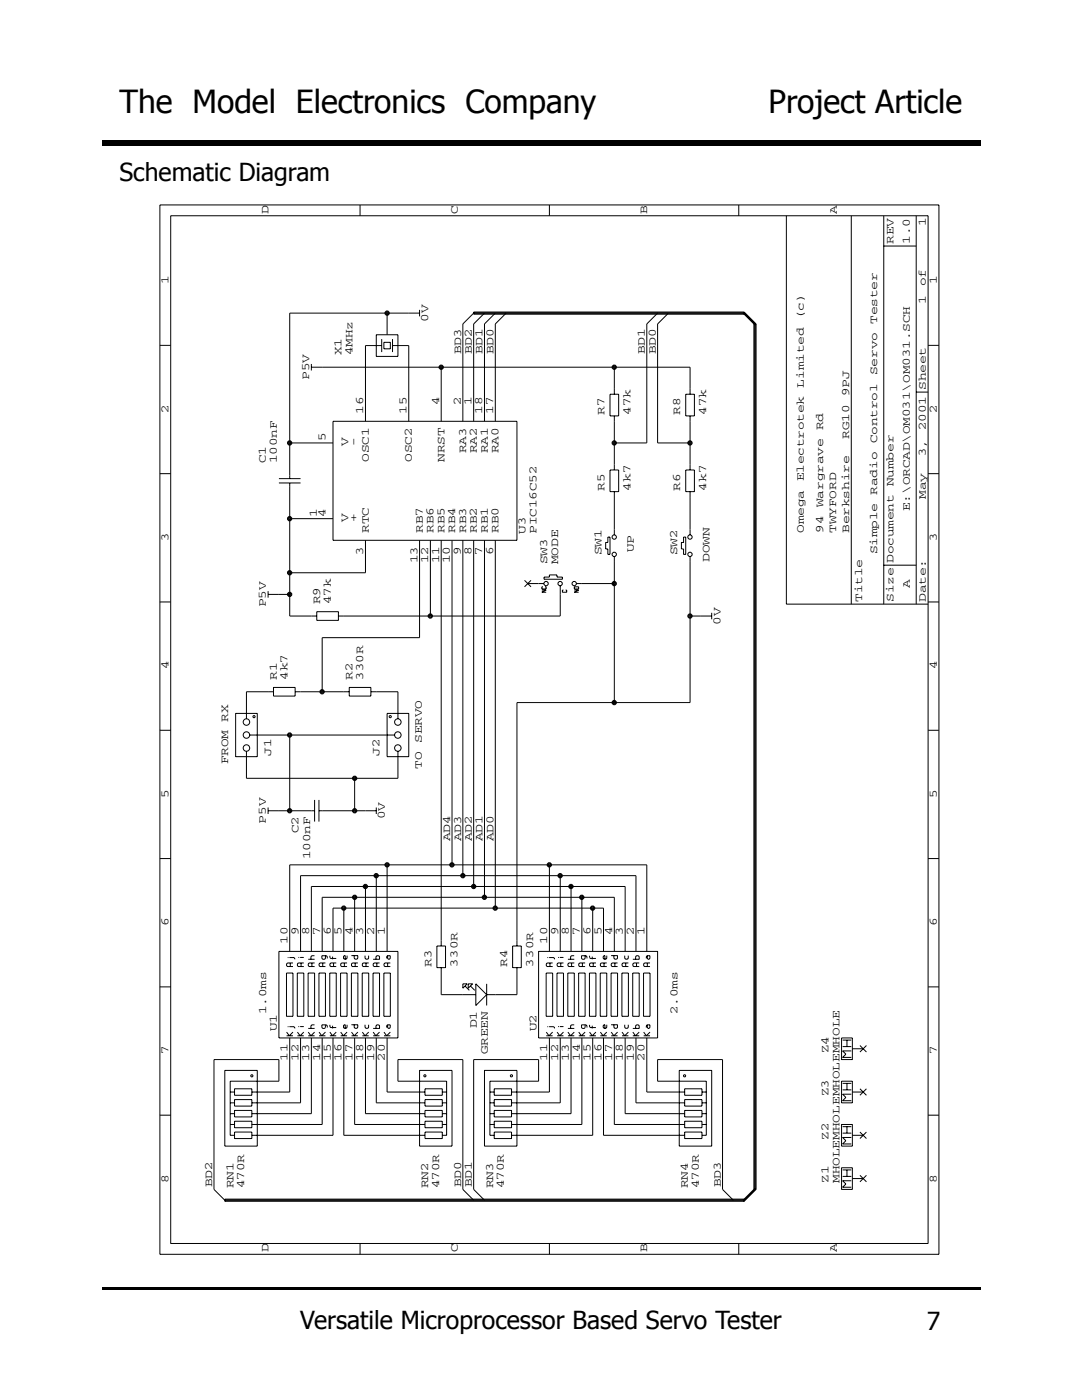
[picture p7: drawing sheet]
<svg xmlns="http://www.w3.org/2000/svg" width="216mm" height="279mm" viewBox="0 0 216 279" stroke-linecap="round" stroke-linejoin="round" font-family="sans-serif">
<path d="M20.3 28.1h175.3v1h-175.3z" fill="#000"/>
<path d="M179.7 259.5h13.4v9.8h-13.4z" fill="#fff"/>
<path d="M20.3 256.9h175.3v.5h-175.3z" fill="#000"/>
<path d="M22.9 30.1h56.5v9.6h-56.5z" fill="#fff"/>
<g fill="none" stroke="#000" stroke-width=".2">
<path d="M31.9 40.9h155.5v209.4h-155.5zM34.1 43.1h151.1v205.1h-151.1zM71.8 40.9v2.2M109.6 40.9v2.2M147.4 40.9v2.2M156.9 43.1v77.5h28.3M169.9 43.1v77.5M176.3 49.1h6.5M176.3 43.1v77.5M182.8 43.1v77.5M31.9 68.9h2.2M62.1 73.3h75.6v5.4"/>
<path d="M62.1 72.6v1.3M75.1 66.8h4.3v4.3h-4.3zM76.2 67.7v2.6M76.2 69h-3.3v15.1M76.6 68.3h1.3v1.3h-1.3zM77.2 62.5v4.3M78.3 69h3.3v15.1M78.3 67.7v2.6M83.7 62.5h-25.9v33M83.7 61.8v1.3M88 73.3v10.8M94.5 62.3h54v.4h-54z"/>
<path d="M96.7 62.5l-2.2 2.1v19.5M98.8 62.5l-2.1 2.1v19.5M101 62.5l-2.2 2.1v19.5M121.7 78.7h1.7v4.3h-1.7zM122.6 73.3v5.4M131.2 62.5l-2.1 2.1v23.8h-6.5M133.4 62.5l-2.2 2.1v23.8h6.5M136.8 78.7h1.8v4.3h-1.8zM148.3 62.5l2.3 2.4 .3-.3M148.5 62.3l2.4 2.3M150.9 64.6h-.5v172.8h.5M150.9 64.6v172.8"/>
<path d="M182.8 78.3h2.4M185.2 68.9h2.2M31.9 94.5h2.2M55.7 95.5h4.3M55.7 96.4h4.3M57.8 96.4v26.5h5.4M57.8 88.4h8.6M66.4 84.1h36.8v23.7h-36.8zM92.4 84.1v-19.5l2.1-2.1h54l2.1 2.1v172.8l-2.1 2.1h-103.6l-2.2-2.1v-25.9h13v4.3h-9.8v10.8h.9M121.7 93.8h1.7v4.3h-1.7zM122.6 83v10.8M122.6 98.1v8.7"/>
<path d="M136.8 93.8h1.8v4.3h-1.8zM137.7 83v10.8M137.7 98.1v8.7M185.2 94.5h2.2M53.5 118v1.3M53.5 118.6h4.3M57.8 103.5h8.6M72.9 107.8v6.5h-15.1M83.7 107.8v19.5h-19.4v10.8M85.9 107.8v15.1M88 107.8v81M90.2 107.8v64.8"/>
<path d="M92.4 107.8v67M94.5 107.8v69.1M96.7 107.8v71.3M98.8 107.8v73.4M104.7 115.8l1.3 1.3M105.3 116.5h3.2M106 115.8l-1.3 1.3M108.1 117.8h.9l-.9 .4h.9M108.3 117.1h-.2v.4h.9v-.4h-.2M108.5 115.2h1.1v-.5h1.5v.5h1.1v.4h-3.7zM111.8 116.9v6h-44.3M112.4 117.8h-.2v.4h.9v-.4h-.2"/>
<path d="M114.6 117.1h.9v.4h-.9zM114.6 117.8h.9l-.9 .4h.9M115 116.5h7.6M121.3 107.2h.4v3.4h-.4v-1h-.4v-1.3h.4zM122.6 111.1v29.1M136.4 107.2h.4v3.4h-.4v-1h-.4v-1.3h.4zM137.7 111.1v29.1h-34.5v48.6M176.3 112.8h6.5M31.9 120.1h2.2M54.6 138.1h-5.4v5.4M54.6 137.2h4.3v1.7h-4.3zM58.9 138.1h10.8"/>
<path d="M63.2 122.1h4.3v1.7h-4.3zM69.7 137.2h4.3v1.7h-4.3zM74 138.1h5.4v5.4M137.7 122.9h4.3M142 122.3v1.3M185.2 120.1h2.2M31.9 145.7h2.2M47 142.4h4.3v8.6h-4.3zM49.2 149.9v5.4h30.2v-5.4M49.8 146.7h29M57.8 146.7v15.1M62.8 159.6v4.4"/>
<path d="M63.6 159.6v4.4M70.8 155.3v6.5M77.2 142.4h4.4v8.6h-4.4zM185.2 145.7h2.2M31.9 171.3h2.2M53.5 161.8h9.3M53.5 161.2v1.3M63.6 161.8h11.5M70.8 179.1v10.8M72.9 176.9v13M75.1 161.2v1.3M75.1 174.8v15.1"/>
<path d="M77.2 172.6v17.3M109.6 172.6v17.3M111.8 174.8v15.1M113.9 176.9v13M116.1 179.1v10.8M185.2 171.3h2.2M31.9 197h2.2M55.7 189.9h23.7v17.2h-23.7zM57.2 194.2h1.3v8.6h-1.3zM57.4 191.1h.2M57.7 191.1h1l.1 .3M57.8 189.9v-17.3h71.3v17.3"/>
<path d="M57.9 192.2v.7M58.5 192.2h-1.1l-.2 .2v.3l.2 .2h1.1M59.3 194.2h1.3v8.6h-1.3zM59.5 191.1h.2M59.9 191.1h.7M60 189.9v-15.1h66.9v15.1M60.1 192.2v.7M60.6 192.2h-1.1l-.2 .2v.3l.2 .2h1.1M61.5 194.2h1.3v8.6h-1.3zM61.5 191.4h1.3M62.1 189.9v-13h62.6v13M62.2 192.2v.7"/>
<path d="M62.8 190.7h-.6l-.2 .2v.5M62.8 192.2h-1.1l-.2 .2v.3l.2 .2h1.1M63.6 194.2h1.3v8.6h-1.3zM64.3 189.9v-10.8h58.3v10.8M64.4 192.2v.7M64.9 192.2h-1.1l-.1 .2v.3l.1 .2h1.1M64.9 190.7v.6l-.1 .1h-.4l-.2-.1v-.6h.9l.2 .2v.4M65.8 194.2h1.3v8.6h-1.3zM65.8 190.7v.4l.2 .2h1.1M66.4 190.9v.5M66.4 189.9v-8.7h54v8.7M66.6 192.2v.7"/>
<path d="M67.1 192.2h-1.1l-.2 .2v.3l.2 .2h1.1M68 194.2h1.3v8.6h-1.3zM68.6 181.2v8.7M68.7 192.2v.7M69.3 190.7v.6l-.2 .1h-.4l-.2-.1v-.4l.4-.2v.7M69.3 192.2h-1.1l-.2 .2v.3l.2 .2h1.1M70.1 194.2h1.3v8.6h-1.3zM70.1 190.7h1.3v.6l-.2 .1h-.3l-.2-.1v-.6M70.9 192.2v.7M71.4 192.2h-1.1l-.2 .2v.3l.2 .2h1.1M72.3 194.2h1.3v8.6h-1.3zM72.8 190.7v.6l.2 .1h.4l.2-.1v-.6"/>
<path d="M73 192.2v.7M73.6 192.2h-1.1l-.2 .2v.3l.2 .2h1.1M74.4 194.2h1.3v8.6h-1.3zM74.5 191.4h1.2v-.5l-.1-.2h-.4l-.2 .2v.5M75.2 192.2v.7M75.7 192.2h-1.1l-.1 .2v.3l.1 .2h1.1M76.6 194.2h1.3v8.6h-1.3zM77.4 190.7v.6l.1 .1 .4-.1v-.6h-.6l-.1 .2v.4M77.4 192.2v.7M77.9 192.2h-1.1l-.2 .2v.3l.2 .2h1.1M87.2 188.8h1.7v4.3h-1.7zM88 193.1v5.4h6.9"/>
<path d="M92.4 196.3h.8l-.8 .9zM92.8 196.8l.9 .8M93.4 196.3h.9l-.9 .9zM93.9 196.8l.8 .8M94.9 196.3l2.2 2.2-2.2 2.2zM97.1 196.3v4.4M102.3 188.8h1.7v4.3h-1.7zM103.2 193.1v5.4h-6.1M107.5 189.9h23.7v17.2h-23.7zM109 194.2h1.3v8.6h-1.3zM109.2 191.1h.2M109.6 191.1h.9l.1 .3"/>
<path d="M109.7 192.2v.7M110.3 192.2h-1.1l-.2 .2v.3l.2 .2h1.1M111.1 194.2h1.3v8.6h-1.3zM111.4 191.1h.1M111.7 191.1h.7M111.9 192.2v.7M112.4 192.2h-1.1l-.1 .2v.3l.1 .2h1.1M113.3 194.2h1.3v8.6h-1.3zM113.3 191.4h1.3M114.1 192.2v.7M114.6 190.7h-.6l-.1 .2v.5M114.6 192.2h-1.1l-.2 .2v.3l.2 .2h1.1"/>
<path d="M115.5 194.2h1.3v8.6h-1.3zM116.2 192.2v.7M116.8 192.2h-1.1l-.2 .2v.3l.2 .2h1.1M116.8 190.7v.6l-.2 .1h-.4l-.2-.1v-.6h.9l.2 .2v.4M117.6 194.2h1.3v8.6h-1.3zM117.6 190.7v.4l.2 .2h1.1M118.2 190.9v.5M118.3 181.2v8.7M118.4 192.2v.7M118.9 192.2h-1.1l-.2 .2v.3l.2 .2h1.1M119.8 194.2h1.3v8.6h-1.3zM120.5 192.2v.7"/>
<path d="M121.1 192.2h-1.1l-.2 .2v.3l.2 .2h1.1M121.1 190.7v.6l-.2 .1h-.4l-.1-.1v-.4l.3-.2v.7M121.9 194.2h1.3v8.6h-1.3zM121.9 190.7h1.3v.6l-.2 .1h-.3l-.2-.1v-.6M122.7 192.2v.7M123.2 192.2h-1.1l-.1 .2v.3l.1 .2h1.1M124.1 194.2h1.3v8.6h-1.3zM124.7 190.7v.6l.1 .1h.4l.2-.1v-.6M124.8 192.2v.7M125.4 192.2h-1.1l-.2 .2v.3l.2 .2h1.1M126.3 194.2h1.2v8.6h-1.2zM126.3 191.4h1.2v-.5l-.1-.2h-.4l-.2 .2v.5"/>
<path d="M127 192.2v.7M127.5 192.2h-1.1l-.1 .2v.3l.1 .2h1.1M128.4 194.2h1.3v8.6h-1.3zM129.1 190.7h.6v.6l-.2 .1-.3-.1zM129.1 190.7l-.1 .2v.4M129.2 192.2v.7M129.7 192.2h-1.1l-.2 .2v.3l.2 .2h1.1M185.2 197h2.2M44.9 213.6h6.4v15.1h-6.4zM45.9 217.9h.9M46.8 217.3h3.5v1.3h-3.5zM46.8 219.5h3.5v1.2h-3.5z"/>
<path d="M57.2 206.7h1.3M57.2 206l.5 .7 .8-.7M57.4 204.9h.2M57.7 204.9h1l.1 .3M57.8 207.1v10.8h-7.5M59.3 206.7h1.3M59.3 206l.6 .7 .7-.7M59.5 204.9h.2M59.9 204.9h.7M60 207.1v13h-9.7M61.5 206.7h1.3M61.5 206l.5 .7 .8-.7"/>
<path d="M61.5 205.2h1.3M62.1 207.1v15.2h-11.8M62.8 204.5h-.6l-.2 .2v.5M63.7 206.7h1.2M63.7 206l.5 .7 .7-.7M64.3 207.1v17.3h-14M64.9 204.5v.6l-.1 .1h-.4l-.2-.1v-.6h.9l.2 .2v.4M65.8 204.5v.4l.2 .2h1.1M65.8 206.7h1.3M65.8 206l.6 .7 .7-.7M66.4 204.7v.5M66.4 207.1v19.5h-16.1"/>
<path d="M68 206.7h1.3M68 206l.5 .7 .8-.7M68.6 207.1v19.5h16.2M69.3 204.5v.5l-.2 .2h-.4l-.2-.2v-.3l.4-.2v.7M70.1 204.5h1.3v.5l-.2 .2h-.3l-.2-.2v-.5M70.1 206.7h1.3M70.1 206l.6 .7 .7-.7M70.8 207.1v17.3h14M72.3 206.7h1.3M72.3 206l.5 .7 .8-.7M72.8 204.5v.5l.2 .2h.4l.2-.2v-.5M72.9 207.1v15.2h11.9"/>
<path d="M74.5 205.2h1.2v-.5l-.1-.2h-.4l-.2 .2v.5M74.5 206.7h1.2M74.5 206l.5 .7 .7-.7M75.1 207.1v13h9.7M76.6 206.7h1.3M76.6 206l.6 .7 .7-.7M77.2 207.1v10.8h7.6M77.4 204.5v.6l.1 .1 .4-.1v-.6h-.6l-.1 .2v.4M83.7 213.6h6.5v15.1h-6.5zM84.8 217.3h3.5v1.3h-3.5zM84.8 219.5h3.5v1.2h-3.5zM88.3 217.9h.8"/>
<path d="M96.7 213.6h6.5v15.1h-6.5zM97.8 217.9h.8M98.6 217.3h3.5v1.3h-3.5zM98.6 219.5h3.5v1.2h-3.5zM109 206.7h1.3M109 206l.5 .7 .8-.7M109.2 204.9h.2M109.6 204.9h.9l.1 .3M109.6 207.1v10.8h-7.5M111.2 206.7h1.2M111.2 206l.5 .7 .7-.7M111.4 204.9h.1"/>
<path d="M111.7 204.9h.7M111.8 207.1v13h-9.7M113.3 206.7h1.3M113.3 205.2h1.3M113.3 206l.6 .7 .7-.7M113.9 207.1v15.2h-11.8M114.6 204.5h-.6l-.1 .2v.5M115.5 206.7h1.3M115.5 206l.5 .7 .8-.7M116.1 207.1v17.3h-14M116.8 204.5v.6l-.2 .1h-.4l-.2-.1v-.6h.9l.2 .2v.4M117.6 206.7h1.3"/>
<path d="M117.6 204.5v.4l.2 .2h1.1M117.6 206l.6 .7 .7-.7M118.2 204.7v.5M118.3 207.1v19.5h-16.2M119.8 206.7h1.3M119.8 206l.5 .7 .8-.7M120.4 207.1v19.5h16.2M121.1 204.5v.5l-.2 .2h-.4l-.1-.2v-.3l.3-.2v.7M121.9 204.5h1.3v.5l-.2 .2h-.3l-.2-.2v-.5M122 206.7h1.2M122 206l.5 .7 .7-.7M122.6 207.1v17.3h14"/>
<path d="M124.1 206.7h1.3M124.1 206l.6 .7 .7-.7M124.7 204.5v.5l.1 .2h.4l.2-.2v-.5M124.7 207.1v15.2h11.9M126.3 206.7h1.2M126.3 205.2h1.2v-.5l-.1-.2h-.4l-.2 .2v.5M126.3 206l.5 .7 .7-.7M126.9 207.1v13h9.7M128.4 206.7h1.3M128.4 206l.6 .7 .7-.7M129.1 207.1v10.8h7.5M129.1 204.5l-.1 .2v.4"/>
<path d="M129.2 204.5h.5v.6l-.2 .1-.3-.1zM135.5 213.6h6.5v15.1h-6.5zM136.6 217.3h3.5v1.3h-3.5zM136.6 219.5h3.5v1.2h-3.5zM140.1 217.9h.8M167.9 215.8h2.2v4.3h-2.2zM167.9 207.1h2.2v4.4h-2.2zM168.1 217.5h1.8M168.1 216.2h1.8M168.1 208.9h1.8M168.1 207.6h1.8M169 207.6v1.3"/>
<path d="M169 216.2v1.3M169.9 218.4h-1.8l.7 .6-.7 .7h1.8M169.9 209.7h-1.8l.7 .7-.7 .6h1.8M170.1 217.9h2.1M170.1 209.3h2.1M171.6 217.3l1.3 1.3M171.6 208.7l1.3 1.3M172.9 217.3l-1.3 1.3M172.9 208.7l-1.3 1.3M31.9 222.6h2.2M44.9 239.3h103.6v.4h-103.6zM45.9 220.1h.9"/>
<path d="M45.9 222.3h.9M45.9 224.4h.9M46.8 221.6h3.5v1.3h-3.5zM46.8 223.8h3.5v1.3h-3.5zM46.8 225.9h3.5v1.3h-3.5zM84.8 221.6h3.5v1.3h-3.5zM84.8 223.8h3.5v1.3h-3.5zM84.8 225.9h3.5v1.3h-3.5zM88.3 220.1h.8M88.3 222.3h.8M88.3 224.4h.8M88.3 226.6h.8v-10.8h-9.7v-4.3h13v25.9l2.1 2.1"/>
<path d="M97.8 220.1h.8M97.8 222.3h.8M97.8 224.4h.8M98.6 221.6h3.5v1.3h-3.5zM98.6 223.8h3.5v1.3h-3.5zM98.6 226.6h-.8v-10.8h9.7v-4.3h-13v25.9l2.2 2.1M98.6 225.9h3.5v1.3h-3.5zM136.6 221.6h3.5v1.3h-3.5zM136.6 223.8h3.5v1.3h-3.5zM136.6 225.9h3.5v1.3h-3.5zM140.1 220.1h.8M140.1 222.3h.8"/>
<path d="M140.1 224.4h.8M140.1 226.6h.8v-10.8h-9.7v-4.3h13v25.9l2.1 2.1M150.6 237.2l-2.3 2.3 .2 .2M150.9 237.4l-2.4 2.3M167.9 224.4h2.2v4.3h-2.2zM167.9 233.1h2.2v4.3h-2.2zM168.1 234.8h1.8M168.1 233.5h1.8M168.1 226.1h1.8M168.1 224.8h1.8M169 224.8v1.3M169 233.5v1.3"/>
<path d="M169.9 235.6h-1.8l.7 .7-.7 .6h1.8M169.9 227h-1.8l.7 .7-.7 .6h1.8M170.1 226.6h2.1M170.1 235.2h2.1M171.6 234.6l1.3 1.3M171.6 225.9l1.3 1.3M172.9 234.6l-1.3 1.3M172.9 225.9l-1.3 1.3M185.2 222.6h2.2M71.8 248.2v2.1M109.6 248.2v2.1M147.4 248.2v2.1"/>
<circle cx="77.2" cy="62.5" r=".22"/>
<circle cx="77.2" cy="62.5" r=".43"/>
<circle cx="88" cy="73.3" r=".22"/>
<circle cx="88" cy="73.3" r=".43"/>
<circle cx="122.6" cy="73.3" r=".22"/>
<circle cx="122.6" cy="73.3" r=".43"/>
<circle cx="57.8" cy="88.4" r=".22"/>
<circle cx="57.8" cy="88.4" r=".43"/>
<circle cx="122.6" cy="88.4" r=".22"/>
<circle cx="122.6" cy="88.4" r=".43"/>
<circle cx="137.7" cy="88.4" r=".43"/>
<circle cx="137.7" cy="88.4" r=".22"/>
<circle cx="57.8" cy="118.6" r=".22"/>
<circle cx="57.8" cy="118.6" r=".43"/>
<circle cx="57.8" cy="114.3" r=".43"/>
<circle cx="57.8" cy="103.5" r=".43"/>
<circle cx="57.8" cy="103.5" r=".22"/>
<circle cx="57.8" cy="114.3" r=".22"/>
<circle cx="109" cy="116.5" r=".43"/>
<circle cx="111.8" cy="116.5" r=".43"/>
<circle cx="114.6" cy="116.5" r=".43"/>
<circle cx="122.6" cy="116.5" r=".22"/>
<circle cx="122.6" cy="107.2" r=".43"/>
<circle cx="122.6" cy="110.6" r=".43"/>
<circle cx="122.6" cy="116.5" r=".43"/>
<circle cx="137.7" cy="107.2" r=".43"/>
<circle cx="137.7" cy="110.6" r=".43"/>
<circle cx="64.3" cy="138.1" r=".43"/>
<circle cx="64.3" cy="138.1" r=".22"/>
<circle cx="85.9" cy="122.9" r=".43"/>
<circle cx="85.9" cy="122.9" r=".22"/>
<circle cx="137.7" cy="122.9" r=".43"/>
<circle cx="137.7" cy="122.9" r=".22"/>
<circle cx="49.2" cy="146.7" r=".65"/>
<circle cx="49.2" cy="149.3" r=".65"/>
<circle cx="49.2" cy="144.1" r=".65"/>
<circle cx="50.7" cy="143" r=".22"/>
<circle cx="57.8" cy="146.7" r=".43"/>
<circle cx="57.8" cy="146.7" r=".22"/>
<circle cx="70.8" cy="155.3" r=".22"/>
<circle cx="70.8" cy="155.3" r=".43"/>
<circle cx="77.9" cy="143" r=".22"/>
<circle cx="79.4" cy="146.7" r=".65"/>
<circle cx="79.4" cy="149.3" r=".65"/>
<circle cx="79.4" cy="144.1" r=".65"/>
<circle cx="122.6" cy="140.2" r=".22"/>
<circle cx="122.6" cy="140.2" r=".43"/>
<circle cx="57.8" cy="161.8" r=".22"/>
<circle cx="57.8" cy="161.8" r=".43"/>
<circle cx="70.8" cy="179.1" r=".22"/>
<circle cx="70.8" cy="161.8" r=".22"/>
<circle cx="70.8" cy="161.8" r=".43"/>
<circle cx="70.8" cy="179.1" r=".43"/>
<circle cx="72.9" cy="176.9" r=".22"/>
<circle cx="72.9" cy="176.9" r=".43"/>
<circle cx="75.1" cy="174.8" r=".43"/>
<circle cx="75.1" cy="174.8" r=".22"/>
<circle cx="77.2" cy="172.6" r=".22"/>
<circle cx="77.2" cy="172.6" r=".43"/>
<circle cx="90.2" cy="172.6" r=".22"/>
<circle cx="90.2" cy="172.6" r=".43"/>
<circle cx="92.4" cy="174.8" r=".22"/>
<circle cx="92.4" cy="174.8" r=".43"/>
<circle cx="94.5" cy="176.9" r=".43"/>
<circle cx="94.5" cy="176.9" r=".22"/>
<circle cx="96.7" cy="179.1" r=".43"/>
<circle cx="96.7" cy="179.1" r=".22"/>
<circle cx="109.6" cy="172.6" r=".43"/>
<circle cx="109.6" cy="172.6" r=".22"/>
<circle cx="111.8" cy="174.8" r=".43"/>
<circle cx="111.8" cy="174.8" r=".22"/>
<circle cx="113.9" cy="176.9" r=".43"/>
<circle cx="113.9" cy="176.9" r=".22"/>
<circle cx="116.1" cy="179.1" r=".22"/>
<circle cx="116.1" cy="179.1" r=".43"/>
<circle cx="68.6" cy="181.2" r=".22"/>
<circle cx="68.6" cy="181.2" r=".43"/>
<circle cx="98.8" cy="181.2" r=".22"/>
<circle cx="98.8" cy="181.2" r=".43"/>
<circle cx="118.2" cy="181.2" r=".22"/>
<circle cx="118.2" cy="181.2" r=".43"/>
<circle cx="50.3" cy="214.7" r=".22"/>
<circle cx="84.8" cy="214.7" r=".22"/>
<circle cx="102.1" cy="214.7" r=".22"/>
<circle cx="136.6" cy="214.7" r=".22"/>
</g>
<g font-size="6.3">
<text x="23.8" y="22.6">The Model Electronics Company</text>
<text x="153.3" y="22.6">Project Article</text>
</g>
<g font-size="5">
<text x="23.8" y="36.1">Schematic Diagram</text>
<text x="59.9" y="265.1">Versatile Microprocessor Based Servo Tester</text>
<text x="185" y="265.4">7</text>
</g>
<g font-size="2.2">
<text x="53.6" y="42.6" transform="rotate(-90 53.6 42.6)">D</text>
<text x="91.4" y="42.6" transform="rotate(-90 91.4 42.6)">C</text>
<text x="129.2" y="42.6" transform="rotate(-90 129.2 42.6)">B</text>
<text x="166.9" y="42.6" transform="rotate(-90 166.9 42.6)">A</text>
<text x="184.8" y="45.1" transform="rotate(-90 184.8 45.1)">1</text>
<text x="178.3" y="48.7" transform="rotate(-90 178.3 48.7)">REV</text>
<text x="181.5" y="48.7" transform="rotate(-90 181.5 48.7)">1.0</text>
<text x="33.6" y="56.8" transform="rotate(-90 33.6 56.8)">1</text>
<text x="184.8" y="57.1" transform="rotate(-90 184.8 57.1)">of</text>
<text x="186.9" y="56.8" transform="rotate(-90 186.9 56.8)">1</text>
<text x="85.4" y="64.2" transform="rotate(-90 85.4 64.2)">0V</text>
<text x="160.4" y="63.7" transform="rotate(-90 160.4 63.7)">(c)</text>
<text x="175" y="64.6" transform="rotate(-90 175 64.6)">Tester</text>
<text x="184.8" y="60.6" transform="rotate(-90 184.8 60.6)">1</text>
<text x="68.2" y="70.9" transform="rotate(-90 68.2 70.9)">X1</text>
<text x="70.3" y="70.9" transform="rotate(-90 70.3 70.9)">4MHz</text>
<text x="92" y="70.7" transform="rotate(-90 92 70.7)">BD3</text>
<text x="94.1" y="70.7" transform="rotate(-90 94.1 70.7)">BD2</text>
<text x="96.3" y="70.7" transform="rotate(-90 96.3 70.7)">BD1</text>
<text x="98.5" y="70.7" transform="rotate(-90 98.5 70.7)">BD0</text>
<text x="128.7" y="70.7" transform="rotate(-90 128.7 70.7)">BD1</text>
<text x="130.9" y="70.7" transform="rotate(-90 130.9 70.7)">BD0</text>
<text x="61.7" y="75.8" transform="rotate(-90 61.7 75.8)">P5V</text>
<text x="160.4" y="77.3" transform="rotate(-90 160.4 77.3)">Limited</text>
<text x="175" y="74.8" transform="rotate(-90 175 74.8)">Servo</text>
<text x="184.8" y="77.8" transform="rotate(-90 184.8 77.8)">Sheet</text>
<text x="33.6" y="82.4" transform="rotate(-90 33.6 82.4)">2</text>
<text x="72.5" y="82.6" transform="rotate(-90 72.5 82.6)">16</text>
<text x="81.1" y="82.6" transform="rotate(-90 81.1 82.6)">15</text>
<text x="87.6" y="80.9" transform="rotate(-90 87.6 80.9)">4</text>
<text x="91.9" y="80.9" transform="rotate(-90 91.9 80.9)">2</text>
<text x="94.1" y="80.9" transform="rotate(-90 94.1 80.9)">1</text>
<text x="96.2" y="82.6" transform="rotate(-90 96.2 82.6)">18</text>
<text x="98.4" y="82.6" transform="rotate(-90 98.4 82.6)">17</text>
<text x="120.6" y="82.8" transform="rotate(-90 120.6 82.8)">R7</text>
<text x="125.8" y="82.8" transform="rotate(-90 125.8 82.8)">47k</text>
<text x="135.8" y="82.8" transform="rotate(-90 135.8 82.8)">R8</text>
<text x="140.9" y="82.8" transform="rotate(-90 140.9 82.8)">47k</text>
<text x="169.4" y="79.1" transform="rotate(-90 169.4 79.1)">9PJ</text>
<text x="186.9" y="82.4" transform="rotate(-90 186.9 82.4)">2</text>
<text x="64.9" y="88" transform="rotate(-90 64.9 88)">5</text>
<text x="69.4" y="89" transform="rotate(-90 69.4 89)">V</text>
<text x="71.2" y="89" transform="rotate(-90 71.2 89)">-</text>
<text x="164.3" y="85.9" transform="rotate(-90 164.3 85.9)">Rd</text>
<text x="169.4" y="87.6" transform="rotate(-90 169.4 87.6)">RG10</text>
<text x="175" y="88.5" transform="rotate(-90 175 88.5)">Control</text>
<text x="184.8" y="85.9" transform="rotate(-90 184.8 85.9)">2001</text>
<text x="53.1" y="92.5" transform="rotate(-90 53.1 92.5)">C1</text>
<text x="55.2" y="92.5" transform="rotate(-90 55.2 92.5)">100nF</text>
<text x="73.6" y="92.2" transform="rotate(-90 73.6 92.2)">OSC1</text>
<text x="82.2" y="92.2" transform="rotate(-90 82.2 92.2)">OSC2</text>
<text x="88.7" y="92.2" transform="rotate(-90 88.7 92.2)">NRST</text>
<text x="93" y="90.5" transform="rotate(-90 93 90.5)">RA3</text>
<text x="95.2" y="90.5" transform="rotate(-90 95.2 90.5)">RA2</text>
<text x="97.3" y="90.5" transform="rotate(-90 97.3 90.5)">RA1</text>
<text x="99.5" y="90.5" transform="rotate(-90 99.5 90.5)">RA0</text>
<text x="184.8" y="91" transform="rotate(-90 184.8 91)">3,</text>
<text x="120.6" y="97.9" transform="rotate(-90 120.6 97.9)">R5</text>
<text x="125.8" y="97.9" transform="rotate(-90 125.8 97.9)">4k7</text>
<text x="135.8" y="97.9" transform="rotate(-90 135.8 97.9)">R6</text>
<text x="140.9" y="97.9" transform="rotate(-90 140.9 97.9)">4k7</text>
<text x="160.4" y="96.1" transform="rotate(-90 160.4 96.1)">Electrotek</text>
<text x="164.3" y="101.2" transform="rotate(-90 164.3 101.2)">Wargrave</text>
<text x="175" y="98.7" transform="rotate(-90 175 98.7)">Radio</text>
<text x="178.3" y="97" transform="rotate(-90 178.3 97)">Number</text>
<text x="184.8" y="99.5" transform="rotate(-90 184.8 99.5)">May</text>
<text x="33.6" y="108" transform="rotate(-90 33.6 108)">3</text>
<text x="63.2" y="103.1" transform="rotate(-90 63.2 103.1)">1</text>
<text x="64.9" y="103.1" transform="rotate(-90 64.9 103.1)">4</text>
<text x="69.4" y="104.2" transform="rotate(-90 69.4 104.2)">V</text>
<text x="71.2" y="104.2" transform="rotate(-90 71.2 104.2)">+</text>
<text x="73.6" y="106.3" transform="rotate(-90 73.6 106.3)">RTC</text>
<text x="84.4" y="106.3" transform="rotate(-90 84.4 106.3)">RB7</text>
<text x="86.5" y="106.3" transform="rotate(-90 86.5 106.3)">RB6</text>
<text x="88.7" y="106.3" transform="rotate(-90 88.7 106.3)">RB5</text>
<text x="90.8" y="106.3" transform="rotate(-90 90.8 106.3)">RB4</text>
<text x="93" y="106.3" transform="rotate(-90 93 106.3)">RB3</text>
<text x="95.2" y="106.3" transform="rotate(-90 95.2 106.3)">RB2</text>
<text x="97.3" y="106.3" transform="rotate(-90 97.3 106.3)">RB1</text>
<text x="99.5" y="106.3" transform="rotate(-90 99.5 106.3)">RB0</text>
<text x="104.9" y="106.5" transform="rotate(-90 104.9 106.5)">U3</text>
<text x="107" y="106.5" transform="rotate(-90 107 106.5)">PIC16C52</text>
<text x="160.4" y="106.3" transform="rotate(-90 160.4 106.3)">Omega</text>
<text x="164.3" y="106.3" transform="rotate(-90 164.3 106.3)">94</text>
<text x="166.8" y="106.3" transform="rotate(-90 166.8 106.3)">TWYFORD</text>
<text x="169.4" y="106.3" transform="rotate(-90 169.4 106.3)">Berkshire</text>
<text x="181.5" y="102" transform="rotate(-90 181.5 102)">E:\ORCAD\OM031\OM031.SCH</text>
<text x="186.9" y="108" transform="rotate(-90 186.9 108)">3</text>
<text x="72.5" y="110.7" transform="rotate(-90 72.5 110.7)">3</text>
<text x="83.3" y="112.4" transform="rotate(-90 83.3 112.4)">13</text>
<text x="85.4" y="112.4" transform="rotate(-90 85.4 112.4)">12</text>
<text x="87.6" y="112.4" transform="rotate(-90 87.6 112.4)">11</text>
<text x="89.8" y="112.4" transform="rotate(-90 89.8 112.4)">10</text>
<text x="91.9" y="110.7" transform="rotate(-90 91.9 110.7)">9</text>
<text x="94.1" y="110.7" transform="rotate(-90 94.1 110.7)">8</text>
<text x="96.2" y="110.7" transform="rotate(-90 96.2 110.7)">7</text>
<text x="98.4" y="110.7" transform="rotate(-90 98.4 110.7)">6</text>
<text x="109.2" y="112.6" transform="rotate(-90 109.2 112.6)">SW3</text>
<text x="111.4" y="112.6" transform="rotate(-90 111.4 112.6)">MODE</text>
<text x="120" y="110.9" transform="rotate(-90 120 110.9)">SW1</text>
<text x="126.5" y="110.2" transform="rotate(-90 126.5 110.2)">UP</text>
<text x="135.1" y="110.9" transform="rotate(-90 135.1 110.9)">SW2</text>
<text x="141.6" y="112.1" transform="rotate(-90 141.6 112.1)">DOWN</text>
<text x="175" y="110.6" transform="rotate(-90 175 110.6)">Simple</text>
<text x="178.3" y="112.4" transform="rotate(-90 178.3 112.4)">Document</text>
<text x="181.5" y="117.3" transform="rotate(-90 181.5 117.3)">A</text>
<text x="53.1" y="121.2" transform="rotate(-90 53.1 121.2)">P5V</text>
<text x="63.9" y="120.6" transform="rotate(-90 63.9 120.6)">R9</text>
<text x="66" y="120.6" transform="rotate(-90 66 120.6)">47k</text>
<text x="143.7" y="124.6" transform="rotate(-90 143.7 124.6)">0V</text>
<text x="172" y="120.1" transform="rotate(-90 172 120.1)">Title</text>
<text x="178.3" y="120.1" transform="rotate(-90 178.3 120.1)">Size</text>
<text x="184.8" y="120.1" transform="rotate(-90 184.8 120.1)">Date:</text>
<text x="33.6" y="133.6" transform="rotate(-90 33.6 133.6)">4</text>
<text x="55.2" y="135.7" transform="rotate(-90 55.2 135.7)">R1</text>
<text x="57.4" y="135.7" transform="rotate(-90 57.4 135.7)">4k7</text>
<text x="70.3" y="135.7" transform="rotate(-90 70.3 135.7)">R2</text>
<text x="72.5" y="135.7" transform="rotate(-90 72.5 135.7)">330R</text>
<text x="186.9" y="133.6" transform="rotate(-90 186.9 133.6)">4</text>
<text x="45.5" y="144" transform="rotate(-90 45.5 144)">RX</text>
<text x="84.2" y="148.3" transform="rotate(-90 84.2 148.3)">SERVO</text>
<text x="45.5" y="152.5" transform="rotate(-90 45.5 152.5)">FROM</text>
<text x="54.1" y="150.8" transform="rotate(-90 54.1 150.8)">J1</text>
<text x="75.7" y="150.8" transform="rotate(-90 75.7 150.8)">J2</text>
<text x="84.2" y="153.4" transform="rotate(-90 84.2 153.4)">TO</text>
<text x="33.6" y="159.2" transform="rotate(-90 33.6 159.2)">5</text>
<text x="186.9" y="159.2" transform="rotate(-90 186.9 159.2)">5</text>
<text x="53.1" y="164.4" transform="rotate(-90 53.1 164.4)">P5V</text>
<text x="59.5" y="166.3" transform="rotate(-90 59.5 166.3)">C2</text>
<text x="76.8" y="163.5" transform="rotate(-90 76.8 163.5)">0V</text>
<text x="89.8" y="167.8" transform="rotate(-90 89.8 167.8)">AD4</text>
<text x="92" y="167.8" transform="rotate(-90 92 167.8)">AD3</text>
<text x="94.1" y="167.8" transform="rotate(-90 94.1 167.8)">AD2</text>
<text x="96.3" y="167.8" transform="rotate(-90 96.3 167.8)">AD1</text>
<text x="98.5" y="167.8" transform="rotate(-90 98.5 167.8)">AD0</text>
<text x="61.9" y="171.5" transform="rotate(-90 61.9 171.5)">100nF</text>
<text x="33.6" y="184.8" transform="rotate(-90 33.6 184.8)">6</text>
<text x="186.9" y="184.8" transform="rotate(-90 186.9 184.8)">6</text>
<text x="57.4" y="188.4" transform="rotate(-90 57.4 188.4)">10</text>
<text x="59.5" y="186.7" transform="rotate(-90 59.5 186.7)">9</text>
<text x="61.7" y="186.7" transform="rotate(-90 61.7 186.7)">8</text>
<text x="63.9" y="186.7" transform="rotate(-90 63.9 186.7)">7</text>
<text x="66" y="186.7" transform="rotate(-90 66 186.7)">6</text>
<text x="68.2" y="186.7" transform="rotate(-90 68.2 186.7)">5</text>
<text x="70.3" y="186.7" transform="rotate(-90 70.3 186.7)">4</text>
<text x="72.5" y="186.7" transform="rotate(-90 72.5 186.7)">3</text>
<text x="74.7" y="186.7" transform="rotate(-90 74.7 186.7)">2</text>
<text x="76.8" y="186.7" transform="rotate(-90 76.8 186.7)">1</text>
<text x="109.2" y="188.4" transform="rotate(-90 109.2 188.4)">10</text>
<text x="111.4" y="186.7" transform="rotate(-90 111.4 186.7)">9</text>
<text x="113.5" y="186.7" transform="rotate(-90 113.5 186.7)">8</text>
<text x="115.7" y="186.7" transform="rotate(-90 115.7 186.7)">7</text>
<text x="117.8" y="186.7" transform="rotate(-90 117.8 186.7)">6</text>
<text x="120" y="186.7" transform="rotate(-90 120 186.7)">5</text>
<text x="122.2" y="186.7" transform="rotate(-90 122.2 186.7)">4</text>
<text x="124.3" y="186.7" transform="rotate(-90 124.3 186.7)">3</text>
<text x="126.5" y="186.7" transform="rotate(-90 126.5 186.7)">2</text>
<text x="128.6" y="186.7" transform="rotate(-90 128.6 186.7)">1</text>
<text x="86.1" y="192.9" transform="rotate(-90 86.1 192.9)">R3</text>
<text x="91.3" y="192.9" transform="rotate(-90 91.3 192.9)">330R</text>
<text x="101.2" y="192.9" transform="rotate(-90 101.2 192.9)">R4</text>
<text x="106.4" y="192.9" transform="rotate(-90 106.4 192.9)">330R</text>
<text x="53.1" y="202.4" transform="rotate(-90 53.1 202.4)">1.0ms</text>
<text x="135.2" y="202.4" transform="rotate(-90 135.2 202.4)">2.0ms</text>
<text x="55.2" y="205.8" transform="rotate(-90 55.2 205.8)">U1</text>
<text x="95.2" y="205.2" transform="rotate(-90 95.2 205.2)">D1</text>
<text x="107" y="205.8" transform="rotate(-90 107 205.8)">U2</text>
<text x="33.6" y="210.4" transform="rotate(-90 33.6 210.4)">7</text>
<text x="57.4" y="211.7" transform="rotate(-90 57.4 211.7)">11</text>
<text x="59.5" y="211.7" transform="rotate(-90 59.5 211.7)">12</text>
<text x="61.7" y="211.7" transform="rotate(-90 61.7 211.7)">13</text>
<text x="63.9" y="211.7" transform="rotate(-90 63.9 211.7)">14</text>
<text x="66" y="211.7" transform="rotate(-90 66 211.7)">15</text>
<text x="68.2" y="211.7" transform="rotate(-90 68.2 211.7)">16</text>
<text x="70.3" y="211.7" transform="rotate(-90 70.3 211.7)">17</text>
<text x="72.5" y="211.7" transform="rotate(-90 72.5 211.7)">18</text>
<text x="74.7" y="211.7" transform="rotate(-90 74.7 211.7)">19</text>
<text x="76.8" y="211.7" transform="rotate(-90 76.8 211.7)">20</text>
<text x="97.3" y="210.4" transform="rotate(-90 97.3 210.4)">GREEN</text>
<text x="109.2" y="211.7" transform="rotate(-90 109.2 211.7)">11</text>
<text x="111.4" y="211.7" transform="rotate(-90 111.4 211.7)">12</text>
<text x="113.5" y="211.7" transform="rotate(-90 113.5 211.7)">13</text>
<text x="115.7" y="211.7" transform="rotate(-90 115.7 211.7)">14</text>
<text x="117.8" y="211.7" transform="rotate(-90 117.8 211.7)">15</text>
<text x="120" y="211.7" transform="rotate(-90 120 211.7)">16</text>
<text x="122.2" y="211.7" transform="rotate(-90 122.2 211.7)">17</text>
<text x="124.3" y="211.7" transform="rotate(-90 124.3 211.7)">18</text>
<text x="126.5" y="211.7" transform="rotate(-90 126.5 211.7)">19</text>
<text x="128.6" y="211.7" transform="rotate(-90 128.6 211.7)">20</text>
<text x="165.3" y="210.2" transform="rotate(-90 165.3 210.2)">Z4</text>
<text x="186.9" y="210.4" transform="rotate(-90 186.9 210.4)">7</text>
<text x="165.3" y="218.8" transform="rotate(-90 165.3 218.8)">Z3</text>
<text x="165.3" y="227.4" transform="rotate(-90 165.3 227.4)">Z2</text>
<text x="33.6" y="236" transform="rotate(-90 33.6 236)">8</text>
<text x="42.3" y="236.9" transform="rotate(-90 42.3 236.9)">BD2</text>
<text x="46.6" y="237.2" transform="rotate(-90 46.6 237.2)">RN1</text>
<text x="48.7" y="237.2" transform="rotate(-90 48.7 237.2)">470R</text>
<text x="85.4" y="237.2" transform="rotate(-90 85.4 237.2)">RN2</text>
<text x="87.6" y="237.2" transform="rotate(-90 87.6 237.2)">470R</text>
<text x="92" y="236.9" transform="rotate(-90 92 236.9)">BD0</text>
<text x="94.1" y="236.9" transform="rotate(-90 94.1 236.9)">BD1</text>
<text x="98.4" y="237.2" transform="rotate(-90 98.4 237.2)">RN3</text>
<text x="100.6" y="237.2" transform="rotate(-90 100.6 237.2)">470R</text>
<text x="137.3" y="237.2" transform="rotate(-90 137.3 237.2)">RN4</text>
<text x="139.4" y="237.2" transform="rotate(-90 139.4 237.2)">470R</text>
<text x="143.8" y="236.9" transform="rotate(-90 143.8 236.9)">BD3</text>
<text x="165.3" y="236.1" transform="rotate(-90 165.3 236.1)">Z1</text>
<text x="167.5" y="236.1" transform="rotate(-90 167.5 236.1)">MHOLEMHOLEMHOLEMHOLE</text>
<text x="186.9" y="236" transform="rotate(-90 186.9 236)">8</text>
<text x="53.6" y="249.9" transform="rotate(-90 53.6 249.9)">D</text>
<text x="91.4" y="249.9" transform="rotate(-90 91.4 249.9)">C</text>
<text x="129.2" y="249.9" transform="rotate(-90 129.2 249.9)">B</text>
<text x="166.9" y="249.9" transform="rotate(-90 166.9 249.9)">A</text>
</g>
</svg>
